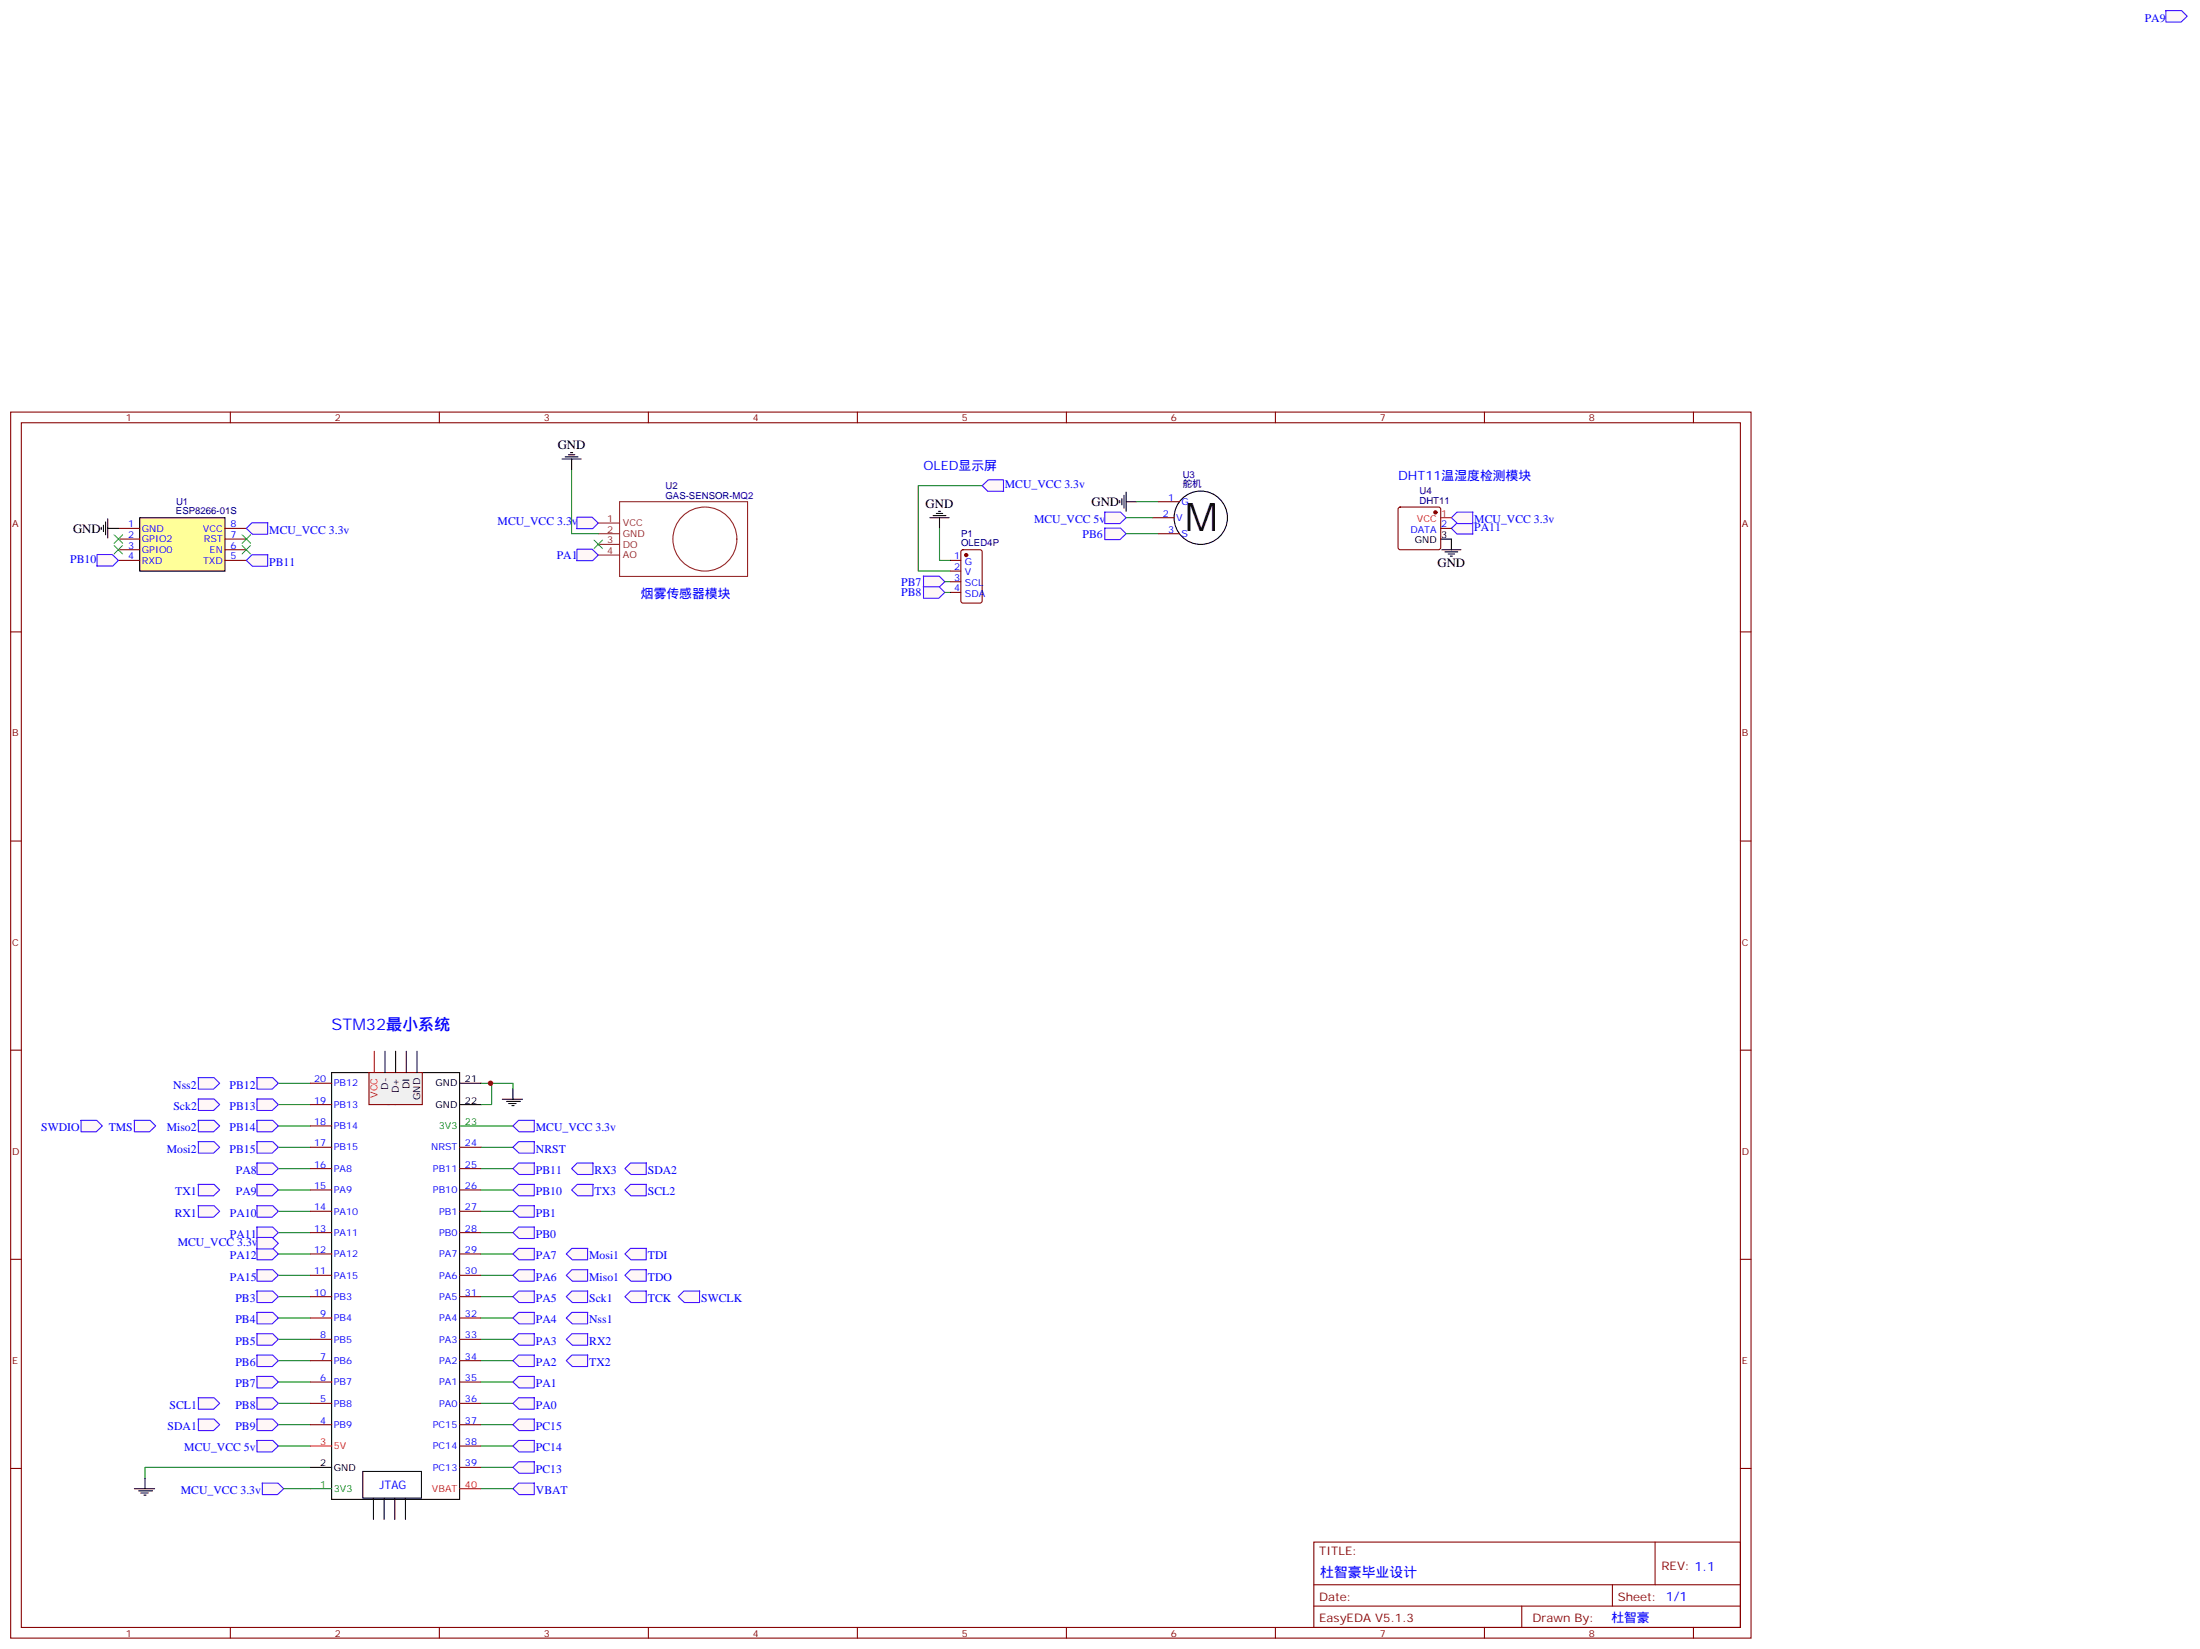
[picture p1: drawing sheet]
<svg xmlns="http://www.w3.org/2000/svg" width="728mm" height="545mm" viewBox="0 0 728 545" stroke-linecap="round" stroke-linejoin="round" font-family="sans-serif">
<path d="M92.1 478.1h10.6" fill="none" stroke="#008700" stroke-width=".35"/>
<path d="M84.9 476.2h5.3l1.9 1.9-2.1 1.9h-5z" fill="#fff7f7" stroke="#420aff" stroke-width=".35"/>
<path d="M123.5 495.3v7.1M127.1 495.3v7.1M130.6 495.3v7.1M134.1 495.3v7.1" fill="none" stroke="#000" stroke-width=".35"/>
<g fill="#fff7f7" stroke="#420aff" stroke-width=".35">
<path d="M224.4 428.7l1.8-1.9h5.3l-.1 3.8h-5z"/>
<path d="M26.7 370.4h5.3l1.9 1.9-2.1 1.9h-5z"/>
</g>
<path d="M120 486.5h19.4v8.8h-19.4z" fill="none" stroke="#000" stroke-width=".35"/>
<g fill="#fff7f7" stroke="#420aff" stroke-width=".35">
<path d="M44.4 370.4h5.3l1.8 1.9-2 1.9h-5.1z"/>
<path d="M206.7 414.6l1.9-1.9h5.3l-.1 3.8h-5z"/>
<path d="M206.7 421.6l1.9-1.8h5.3l-.1 3.8h-5z"/>
<path d="M206.7 428.7l1.9-1.9h5.3l-.1 3.8h-5z"/>
<path d="M169.7 492.2l1.8-1.9h5.3l-.1 3.8h-5z"/>
</g>
<g fill="none" stroke="#008700" stroke-width=".35">
<path d="M92.1 358.1h10.6M92.1 379.3h10.6M92.1 372.3h10.6M92.1 365.2h10.6M92.1 393.4h10.6M159.1 393.4h10.6M159.1 386.4h10.6M92.1 400.5h10.6M159.1 414.6h10.6M159.1 435.8h10.6M159.1 428.7h10.6M159.1 421.6h10.6"/>
<path d="M159.1 449.9h10.6M159.1 442.8h10.6M92.1 471h10.6M92.1 464h10.6"/>
</g>
<path d="M86.7 490.3h5.3l1.8 1.9-2 1.9h-5z" fill="#fff7f7" stroke="#420aff" stroke-width=".35"/>
<path d="M159.1 379.3h10.6" fill="none" stroke="#008700" stroke-width=".35"/>
<g fill="#fff7f7" stroke="#420aff" stroke-width=".35">
<path d="M169.7 379.3l1.8-1.8h5.3l-.1 3.7h-5z"/>
<path d="M206.7 393.4l1.9-1.8h5.3l-.1 3.8h-5z"/>
<path d="M208.6 384.5h5.3l-.1 3.8h-5l-2.1-1.9z"/>
<path d="M65.5 469.2h5.3l1.9 1.8-2.1 2h-5z"/>
<path d="M65.5 462.1h5.3l1.9 1.9-2.1 1.9h-5z"/>
</g>
<path d="M159.1 372.3h10.6" fill="none" stroke="#008700" stroke-width=".35"/>
<path d="M169.7 372.3l1.8-1.9h5.3l-.1 3.8h-5z" fill="#fff7f7" stroke="#420aff" stroke-width=".35"/>
<path d="M159.1 407.5h10.6M159.1 400.5h10.6" fill="none" stroke="#008700" stroke-width=".35"/>
<g fill="#fff7f7" stroke="#420aff" stroke-width=".35">
<path d="M169.7 407.5l1.8-1.8h5.3l-.1 3.8h-5z"/>
<path d="M171.5 398.6h5.3l-.1 3.8h-5l-2-1.9z"/>
<path d="M169.7 386.4l1.8-1.9h5.3l-.1 3.8h-5z"/>
<path d="M169.7 393.4l1.8-1.8h5.3l-.1 3.8h-5z"/>
</g>
<path d="M159.1 478.1h10.6M159.1 471h10.6M159.1 485.1h10.6" fill="none" stroke="#008700" stroke-width=".35"/>
<g fill="#fff7f7" stroke="#420aff" stroke-width=".35">
<path d="M171.5 483.3h5.3l-.1 3.8h-5l-2-2z"/>
<path d="M169.7 478.1l1.8-1.9h5.3l-.1 3.8h-5z"/>
<path d="M169.7 471l1.8-1.8h5.3l-.1 3.8h-5z"/>
</g>
<path d="M92.1 435.8h10.6M92.1 428.7h10.6M92.1 456.9h10.6M92.1 449.9h10.6M92.1 442.8h10.6" fill="none" stroke="#008700" stroke-width=".35"/>
<g fill="#fff7f7" stroke="#420aff" stroke-width=".35">
<path d="M84.9 469.2h5.3l1.9 1.8-2.1 2h-5z"/>
<path d="M84.9 462.1h5.3l1.9 1.9-2.1 1.9h-5z"/>
<path d="M84.9 455.1h5.3l1.9 1.8-2.1 2h-5z"/>
<path d="M84.9 448h5.3l1.9 1.9-2.1 1.9h-5z"/>
<path d="M84.9 441h5.3l1.9 1.8-2.1 1.9h-5z"/>
<path d="M84.9 433.9h5.3l1.9 1.9-2.1 1.9h-5z"/>
<path d="M84.9 426.8h5.3l1.9 1.9-2.1 1.9h-5z"/>
<path d="M84.9 356.3h5.3l1.9 1.8-2.1 2h-5z"/>
<path d="M84.9 363.3h5.3l1.9 1.9-2.1 1.9h-5z"/>
<path d="M84.9 370.4h5.3l1.9 1.9-2.1 1.9h-5z"/>
<path d="M84.9 377.5h5.3l1.9 1.8-2.1 1.9h-5z"/>
</g>
<path d="M159.1 492.2h10.6" fill="none" stroke="#008700" stroke-width=".35"/>
<path d="M169.7 414.6l1.8-1.9h5.3l-.1 3.8h-5z" fill="#fff7f7" stroke="#420aff" stroke-width=".35"/>
<path d="M159.1 456.9h10.6M159.1 464h10.6" fill="none" stroke="#008700" stroke-width=".35"/>
<g fill="#fff7f7" stroke="#420aff" stroke-width=".35">
<path d="M169.7 421.6l1.8-1.8h5.3l-.1 3.8h-5z"/>
<path d="M169.7 428.7l1.8-1.9h5.3l-.1 3.8h-5z"/>
<path d="M169.7 435.8l1.8-1.9h5.3l-.1 3.8h-5z"/>
<path d="M169.7 442.8l1.8-1.8h5.3l-.1 3.7h-5z"/>
<path d="M169.7 449.9l1.8-1.9h5.3l-.1 3.8h-5z"/>
<path d="M169.7 456.9l1.8-1.8h5.3l-.1 3.8h-5z"/>
<path d="M169.7 464l1.8-1.9h5.3l-.1 3.8h-5z"/>
</g>
<path d="M92.1 414.6h10.6M92.1 407.5h10.6M92.1 421.6h10.6" fill="none" stroke="#008700" stroke-width=".35"/>
<g fill="#fff7f7" stroke="#420aff" stroke-width=".35">
<path d="M84.9 419.8h5.3l1.9 1.8-2.1 2h-5z"/>
<path d="M84.9 412.7h5.3l1.9 1.9-2.1 1.9h-5z"/>
<path d="M84.9 405.7h5.3l1.9 1.8-2.1 2h-5z"/>
<path d="M84.9 398.6h5.3l1.9 1.9-2.1 1.9h-5z"/>
<path d="M84.9 391.6h5.3l1.9 1.8-2.1 2h-5z"/>
</g>
<path d="M92.1 386.4h10.6" fill="none" stroke="#008700" stroke-width=".35"/>
<g fill="#fff7f7" stroke="#420aff" stroke-width=".35">
<path d="M84.9 384.5h5.3l1.9 1.9-2.1 1.9h-5z"/>
<path d="M65.5 377.5h5.3l1.9 1.8-2.1 1.9h-5z"/>
<path d="M65.5 370.4h5.3l1.9 1.9-2.1 1.9h-5z"/>
<path d="M65.5 363.3h5.3l1.9 1.9-2.1 1.9h-5z"/>
<path d="M65.5 356.3h5.3l1.9 1.8-2.1 2h-5z"/>
<path d="M187.3 414.6l1.9-1.9h5.3l-.1 3.8h-5z"/>
<path d="M187.3 421.6l1.9-1.8h5.3l-.1 3.8h-5z"/>
<path d="M187.3 428.7l1.9-1.9h5.3l-.1 3.8h-5z"/>
<path d="M187.3 435.8l1.9-1.9h5.3l-.1 3.8h-5z"/>
<path d="M65.5 398.6h5.3l1.9 1.9-2.1 1.9h-5z"/>
<path d="M65.5 391.6h5.3l1.9 1.8-2.1 2h-5z"/>
<path d="M189.1 393.4l1.8-1.8h5.3l-.1 3.8h-5z"/>
<path d="M190.9 384.5h5.3l-.1 3.8h-5l-2-1.9z"/>
<path d="M187.3 442.8l1.9-1.8h5.3l-.1 3.7h-5z"/>
<path d="M187.3 449.9l1.9-1.9h5.3l-.1 3.8h-5z"/>
</g>
<path d="M159.1 358.1h3.5v7.1h-3.5M162.3 358.1h7.4v1.8M93.8 492.2h8.9M102.7 485.1h-54.7v3.6" fill="none" stroke="#008700" stroke-width=".35"/>
<g fill="none" stroke="#000" stroke-width=".35">
<path d="M109.7 354.6h42.3v141.1h-42.3zM152 358.1h7.1M169.7 359.9v3.5M152 365.2h7.1M166.2 363.4h6.7M167.6 364.1h4.6M168.3 364.8h2.4M169.3 365.5h.7M44.4 492.2h6.8M45.9 492.9h4.5M46.6 493.6h2.4M47.6 494.3h.7"/>
<path d="M48 488.7v3.5M102.7 485.1h7"/>
</g>
<path d="M152 372.3h7.1M102.7 492.2h7" fill="none" stroke="#090" stroke-width=".35"/>
<path d="M102.7 478.1h7M152 492.2h7.1" fill="none" stroke="#f00" stroke-width=".35"/>
<g fill="none" stroke="#870000" stroke-width=".35">
<path d="M102.7 358.1h7M102.7 379.3h7M102.7 372.3h7M102.7 365.2h7M152 379.3h7.1M102.7 393.4h7M102.7 386.4h7M152 393.4h7.1M152 386.4h7.1M102.7 414.6h7M102.7 407.5h7M102.7 400.5h7"/>
<path d="M152 414.6h7.1M152 407.5h7.1M152 400.5h7.1M102.7 435.8h7M102.7 428.7h7M102.7 421.6h7M152 435.8h7.1M152 428.7h7.1M152 421.6h7.1M102.7 456.9h7M102.7 449.9h7M102.7 442.8h7"/>
<path d="M152 456.9h7.1M152 449.9h7.1M152 442.8h7.1M102.7 471h7M102.7 464h7M152 471h7.1M152 464h7.1M152 478.1h7.1M152 485.1h7.1"/>
</g>
<path d="M122.1 354.6h17.6v10.6h-17.6z" fill="#f0f0f0" stroke="#870000" stroke-width=".35"/>
<path d="M123.8 347.6v7" fill="none" stroke="#f00" stroke-width=".35"/>
<path d="M127.4 347.6v7M130.9 347.6v7M134.4 347.6v7M137.9 347.6v7" fill="none" stroke="#000" stroke-width=".35"/>
<g fill="none" stroke="#870000" stroke-width=".35">
<path d="M3.5 136.2h575.8v405.4h-575.8zM7.1 139.8h568.6v398.3h-568.6zM76.2 136.2v3.6M145.3 136.2v3.6M214.5 136.2v3.6M283.6 136.2v3.6M352.8 136.2v3.6M421.9 136.2v3.6M491.1 136.2v3.6M560.2 136.2v3.6M3.5 208.9h3.6M575.7 208.9h3.6"/>
<path d="M3.5 278.1h3.6M575.7 278.1h3.6M3.5 347.2h3.6M575.7 347.2h3.6M3.5 416.3h3.6M575.7 416.3h3.6M3.5 485.5h3.6M575.7 485.5h3.6M434.6 509.8h141.1v28.3h-141.1zM547.5 509.8v14.1M76.2 538.1v3.5M145.3 538.1v3.5"/>
<path d="M214.5 538.1v3.5M283.6 538.1v3.5M352.8 538.1v3.5M421.9 538.1v3.5M434.6 523.9h141.1M434.6 531h141.1M491.1 538.1v3.5M503.4 531v7.1M533.4 523.9v7.1M560.2 538.1v3.5"/>
</g>
<g fill="#fff7f7" stroke="#420aff" stroke-width=".35">
<path d="M716.4 3.5h5.3l1.8 1.9-2 1.9h-5z"/>
<path d="M85 409.1h5l2.1 2-1.9 1.8h-5.3z"/>
</g>
<path d="M314.3 185.3h3.6M314.3 188.8h3.6M314.3 192.3h3.6M314.3 195.9h3.6M318.1 182l.5-.2h5.6l.7 .4v16.5l-.5 .6-5.8 .1-.7-.5v-16.4z" fill="none" stroke="#870000" stroke-width=".35"/>
<circle cx="319.6" cy="183.5" r=".53" fill="#870000" stroke="#870000" stroke-width=".35"/>
<path d="M307.6 171.2h6.4M308.7 170.5h4.2M309.7 169.8h2.2M310.4 169.1h.7M310.8 171.2v3.5" fill="none" stroke="#000" stroke-width=".35"/>
<path d="M310.8 174.7v10.6h3.5M324.9 160.6h-21.2v28.2h10.6" fill="none" stroke="#008700" stroke-width=".35"/>
<path d="M324.9 160.6l2-2h5.1l.1 3.8h-5.3z" fill="#fff7f7" stroke="#420aff" stroke-width=".35"/>
<path d="M46.2 171.2h28.2v17.6h-28.2z" fill="#ff9" stroke="#000" stroke-width=".35"/>
<path d="M39.2 174.7h7M39.2 178.2h7M74.4 174.7h7.1M74.4 178.2h7.1M39.2 181.8h7M39.2 185.3h7M74.4 181.8h7.1M74.4 185.3h7.1" fill="none" stroke="#870000" stroke-width=".35"/>
<path d="M33.5 174.3v.7M34.2 173.6v2.2M34.9 172.6v4.2M35.6 174.7h3.6M35.6 171.5v6.4" fill="none" stroke="#000" stroke-width=".35"/>
<g fill="#fff7f7" stroke="#420aff" stroke-width=".35">
<path d="M81.5 174.7l1.8-1.9h5.3l-.1 3.8h-5z"/>
<path d="M81.5 185.3l1.8-1.9h5.3l-.1 3.8h-5z"/>
<path d="M32.1 183.3h5l2.1 2-1.9 1.8h-5.3z"/>
</g>
<path d="M37.7 176.8l2.9 2.8M40.6 176.8l-2.9 2.8M80.1 176.8l2.8 2.8M82.9 176.8l-2.8 2.8M37.7 180.3l2.9 2.9M40.6 180.3l-2.9 2.9M80.1 180.3l2.8 2.9M82.9 180.3l-2.8 2.9" fill="none" stroke="#3c3" stroke-width=".35"/>
<g fill="#fff7f7" stroke="#420aff" stroke-width=".35">
<path d="M305.4 190.5h5.3l1.9 1.8-2.1 2h-5z"/>
<path d="M305.4 194h5.3l1.9 1.9-2.1 1.9h-5z"/>
</g>
<g fill="none" stroke="#8c2424" stroke-width=".35">
<path d="M197.9 172.9h7.1M197.9 176.5h7.1M197.9 180h7.1M205 165.9h42.3v24.7h-42.3zM197.9 183.5h7.1"/>
<circle cx="233.2" cy="178.2" r="10.6"/>
</g>
<path d="M189.1 155.3v21.2h8.8M312.6 192.3h1.7M312.6 195.9h1.7" fill="none" stroke="#008700" stroke-width=".35"/>
<path d="M185.9 151.8h6.4M187 151.1h4.2M188 150.4h2.1M188.7 149.6h.7M189.1 151.8v3.5" fill="none" stroke="#000" stroke-width=".35"/>
<path d="M196.5 178.6l2.8 2.8M199.3 178.6l-2.8 2.8" fill="none" stroke="#3c3" stroke-width=".35"/>
<g fill="#fff7f7" stroke="#420aff" stroke-width=".35">
<path d="M190.9 171h5l2 1.9-1.8 1.9h-5.3z"/>
<path d="M190.9 181.6h5l2 1.9-1.8 1.9h-5.3z"/>
</g>
<g fill="none" stroke="#000" stroke-width=".35">
<path d="M370.4 165.5v.7M371.1 164.8v2.1M371.8 163.8v4.2M372.5 165.9h3.6M372.5 162.7v6.4"/>
<circle cx="397.2" cy="171.2" r="8.8"/>
</g>
<path d="M381.4 171.2h7M383.1 165.9h7.1M383.1 176.5h7.1" fill="none" stroke="#870000" stroke-width=".35"/>
<path d="M376.1 165.9h7" fill="none" stroke="#008700" stroke-width=".35"/>
<path d="M365.4 169.3h5.3l1.8 1.9-2 1.9h-5z" fill="#fff7f7" stroke="#420aff" stroke-width=".35"/>
<path d="M372.5 171.2h8.9" fill="none" stroke="#008700" stroke-width=".35"/>
<path d="M365.4 174.6h5.3l1.8 1.9-2 1.9h-5z" fill="#fff7f7" stroke="#420aff" stroke-width=".35"/>
<path d="M372.5 176.5h10.6" fill="none" stroke="#008700" stroke-width=".35"/>
<path d="M480.1 178.2v3.6M477 181.8h6.3M478 182.5h4.2M479.1 183.2h2.1M479.8 183.9h.7" fill="none" stroke="#000" stroke-width=".35"/>
<g fill="#fff7f7" stroke="#420aff" stroke-width=".35">
<path d="M480.1 174.7l2.1-1.9h5l.1 3.7h-5.3z"/>
<path d="M480.1 171.2l1.9-1.9h5.3l-.1 3.8h-5z"/>
</g>
<path d="M462.7 167.8l.5-.2h12.7l.5 .2 .2 .5v12.7l-.2 .5-.5 .3h-12.7l-.5-.3-.2-.5v-12.7zM476.6 174.7h3.5" fill="none" stroke="#870000" stroke-width=".35"/>
<circle cx="474.8" cy="169.4" r=".53" fill="#870000" stroke="#870000" stroke-width=".35"/>
<path d="M476.6 171.2h3.5" fill="none" stroke="#f00" stroke-width=".35"/>
<path d="M476.6 178.2h3.5" fill="none" stroke="#000" stroke-width=".35"/>
<circle cx="162.3" cy="358.1" r=".88" fill="#c00"/>
<text font-size="13.1" x="391.9" y="175.6">M</text>
<text font-size="5.3" fill="#00f" x="109.7" y="340.5">STM32最小系统</text>
<text font-size="4.6" fill="#00f" x="436.7" y="521.5">杜智豪毕业设计</text>
<g font-size="4.2">
<text x="184.5" y="148.5">GND</text>
<text x="306.2" y="168">GND</text>
<text x="361.1" y="167.3">GND</text>
<text x="24.2" y="176.1">GND</text>
<text x="475.5" y="187.4">GND</text>
</g>
<g font-size="4.2" fill="#00f">
<text x="305.5" y="155.3">OLED显示屏</text>
<text x="462.5" y="158.8">DHT11温湿度检测模块</text>
<text x="212" y="197.6">烟雾传感器模块</text>
<text x="533" y="536.3">杜智豪</text>
</g>
<g font-size="3.9" fill="#00f">
<text x="709.5" y="7.1">PA9</text>
<text x="332.4" y="161.4">MCU_VCC 3.3v</text>
<text x="164.6" y="173.7">MCU_VCC 3.3v</text>
<text x="342.1" y="172.9">MCU_VCC 5v</text>
<text x="487.7" y="172.9">MCU_VCC 3.3v</text>
<text x="89.1" y="176.5">MCU_VCC 3.3v</text>
<text x="358.1" y="177.7">PB6</text>
<text x="487.7" y="175.5">PA11</text>
<text x="184.2" y="184.8">PA1</text>
<text x="23.2" y="186">PB10</text>
<text x="89.1" y="187">PB11</text>
<text x="298.2" y="193.6">PB7</text>
<text x="298.2" y="197.1">PB8</text>
<text x="57.3" y="359.9">Nss2</text>
<text x="75.9" y="359.9">PB12</text>
<text x="127.4" y="365.2">USB</text>
<text x="57.4" y="367">Sck2</text>
<text x="75.9" y="367">PB13</text>
<text x="13.6" y="374">SWDIO</text>
<text x="36" y="374">TMS</text>
<text x="55.2" y="374">Miso2</text>
<text x="75.9" y="374">PB14</text>
<text x="177.3" y="374">MCU_VCC 3.3v</text>
<text x="55.2" y="381.1">Mosi2</text>
<text x="75.9" y="381.1">PB15</text>
<text x="177.3" y="381.1">NRST</text>
<text x="78" y="388.1">PA8</text>
<text x="177.3" y="388.1">PB11</text>
<text x="196.7" y="388.1">RX3</text>
<text x="214.3" y="388.1">SDA2</text>
<text x="58" y="395.2">TX1</text>
<text x="78" y="395.2">PA9</text>
<text x="177.3" y="395.2">PB10</text>
<text x="196.7" y="395.2">TX3</text>
<text x="214.3" y="395.2">SCL2</text>
<text x="57.8" y="402.2">RX1</text>
<text x="76.1" y="402.2">PA10</text>
<text x="177.3" y="402.2">PB1</text>
<text x="58.8" y="411.8">MCU_VCC 3.3v</text>
<text x="76.1" y="409.3">PA11</text>
<text x="177.3" y="409.3">PB0</text>
<text x="76.1" y="416.3">PA12</text>
<text x="177.3" y="416.3">PA7</text>
<text x="194.9" y="416.3">Mosi1</text>
<text x="214.3" y="416.3">TDI</text>
<text x="76.1" y="423.4">PA15</text>
<text x="177.3" y="423.4">PA6</text>
<text x="194.9" y="423.4">Miso1</text>
<text x="214.3" y="423.4">TDO</text>
<text x="77.9" y="430.5">PB3</text>
<text x="177.3" y="430.5">PA5</text>
<text x="194.9" y="430.5">Sck1</text>
<text x="214.3" y="430.5">TCK</text>
<text x="232" y="430.5">SWCLK</text>
<text x="77.9" y="437.5">PB4</text>
<text x="177.3" y="437.5">PA4</text>
<text x="194.9" y="437.5">Nss1</text>
<text x="77.9" y="444.6">PB5</text>
<text x="177.3" y="444.6">PA3</text>
<text x="194.9" y="444.6">RX2</text>
<text x="77.9" y="451.6">PB6</text>
<text x="177.3" y="451.6">PA2</text>
<text x="194.9" y="451.6">TX2</text>
<text x="77.9" y="458.7">PB7</text>
<text x="177.3" y="458.7">PA1</text>
<text x="56.1" y="465.7">SCL1</text>
<text x="77.9" y="465.7">PB8</text>
<text x="177.3" y="465.7">PA0</text>
<text x="55.4" y="472.8">SDA1</text>
<text x="77.9" y="472.8">PB9</text>
<text x="177.3" y="472.8">PC15</text>
<text x="61" y="479.8">MCU_VCC 5v</text>
<text x="177.3" y="479.8">PC14</text>
<text x="177.3" y="486.9">PC13</text>
<text x="59.8" y="494">MCU_VCC 3.3v</text>
<text x="125.6" y="492.2">JTAG</text>
<text x="177.3" y="494">VBAT</text>
</g>
<g font-size="3.9" fill="#800">
<text x="436.4" y="514.1">TITLE:</text>
<text x="549.6" y="519">REV: 1.1</text>
<text x="436.4" y="529.2">Date:</text>
<text x="535.2" y="529.2">Sheet: 1/1</text>
<text x="436.4" y="536.3">EasyEDA V5.1.3</text>
<text x="506.9" y="536.3">Drawn By:</text>
</g>
<g font-size="3.2" fill="#800">
<text x="41.6" y="139.2">1</text>
<text x="110.8" y="139.2">2</text>
<text x="179.9" y="139.2">3</text>
<text x="249.1" y="139.2">4</text>
<text x="318.2" y="139.2">5</text>
<text x="387.3" y="139.2">6</text>
<text x="456.5" y="139.2">7</text>
<text x="525.6" y="139.2">8</text>
<text x="4.1" y="174.3">A</text>
<text x="576.3" y="174.3">A</text>
<text x="4.1" y="243.5">B</text>
<text x="576.3" y="243.5">B</text>
<text x="4.1" y="312.6">C</text>
<text x="576.3" y="312.6">C</text>
<text x="4.1" y="381.8">D</text>
<text x="576.3" y="381.8">D</text>
<text x="4.1" y="450.9">E</text>
<text x="576.3" y="450.9">E</text>
<text x="41.6" y="541.1">1</text>
<text x="110.8" y="541.1">2</text>
<text x="179.9" y="541.1">3</text>
<text x="249.1" y="541.1">4</text>
<text x="318.2" y="541.1">5</text>
<text x="387.3" y="541.1">6</text>
<text x="456.5" y="541.1">7</text>
<text x="525.6" y="541.1">8</text>
</g>
<g font-size="3.2" fill="#000080">
<text x="220.1" y="161.6">U2</text>
<text x="391.2" y="161.1">舵机</text>
<text x="391.2" y="158">U3</text>
<text x="58.2" y="166.9">U1</text>
<text x="220.1" y="164.8">GAS-SENSOR-MQ2</text>
<text x="469.6" y="166.5">DHT11</text>
<text x="469.6" y="163.3">U4</text>
<text x="58.2" y="170">ESP8266-01S</text>
<text x="318" y="177.6">P1</text>
<text x="318" y="180.6">OLED4P</text>
</g>
<g font-size="3.2" fill="#00f">
<text x="386.4" y="165.5">1</text>
<text x="390.9" y="166.9">G</text>
<text x="384.6" y="170.8">2</text>
<text x="389.1" y="172.2">V</text>
<text x="42.4" y="174.3">1</text>
<text x="42.4" y="177.9">2</text>
<text x="46.9" y="175.8">GND</text>
<text x="46.9" y="179.3">GPIO2</text>
<text x="67.1" y="175.8">VCC</text>
<text x="67.4" y="179.3">RST</text>
<text x="76.2" y="177.9">7</text>
<text x="76.2" y="174.3">8</text>
<text x="386.4" y="176.1">3</text>
<text x="390.9" y="177.5">S</text>
<text x="466.6" y="176.1">DATA</text>
<text x="476.8" y="174.3">2</text>
<text x="42.4" y="181.4">3</text>
<text x="42.4" y="184.9">4</text>
<text x="46.9" y="182.8">GPIO0</text>
<text x="69.3" y="182.8">EN</text>
<text x="76.2" y="184.9">5</text>
<text x="76.2" y="181.4">6</text>
<text x="315.7" y="184.9">1</text>
<text x="46.9" y="186.3">RXD</text>
<text x="67.2" y="186.3">TXD</text>
<text x="315.7" y="188.5">2</text>
<text x="315.7" y="192">3</text>
<text x="319.2" y="186.7">G</text>
<text x="319.2" y="190.2">V</text>
<text x="315.7" y="195.5">4</text>
<text x="319.2" y="193.7">SCL</text>
<text x="319.2" y="197.3">SDA</text>
<text x="103.9" y="357.8">20</text>
<text x="110.4" y="359.2">PB12</text>
<text x="103.9" y="364.8">19</text>
<text x="103.9" y="371.9">18</text>
<text x="110.4" y="366.3">PB13</text>
<text x="110.4" y="373.3">PB14</text>
<text x="103.9" y="379">17</text>
<text x="110.4" y="380.4">PB15</text>
<text x="142.6" y="380.4">NRST</text>
<text x="153.8" y="379">24</text>
<text x="103.9" y="386">16</text>
<text x="110.4" y="387.4">PA8</text>
<text x="143.2" y="387.4">PB11</text>
<text x="153.8" y="386">25</text>
<text x="103.9" y="393.1">15</text>
<text x="110.4" y="394.5">PA9</text>
<text x="143.2" y="394.5">PB10</text>
<text x="153.8" y="393.1">26</text>
<text x="103.9" y="400.1">14</text>
<text x="110.4" y="401.5">PA10</text>
<text x="145.2" y="401.5">PB1</text>
<text x="153.8" y="400.1">27</text>
<text x="103.9" y="407.2">13</text>
<text x="153.8" y="407.2">28</text>
<text x="110.4" y="408.6">PA11</text>
<text x="145.2" y="408.6">PB0</text>
<text x="103.9" y="414.2">12</text>
<text x="110.4" y="415.6">PA12</text>
<text x="145.2" y="415.6">PA7</text>
<text x="153.8" y="414.2">29</text>
<text x="103.9" y="421.3">11</text>
<text x="110.4" y="422.7">PA15</text>
<text x="145.2" y="422.7">PA6</text>
<text x="153.8" y="421.3">30</text>
<text x="103.9" y="428.3">10</text>
<text x="110.4" y="429.8">PB3</text>
<text x="145.2" y="429.8">PA5</text>
<text x="153.8" y="428.3">31</text>
<text x="105.9" y="435.4">9</text>
<text x="110.4" y="436.8">PB4</text>
<text x="145.2" y="436.8">PA4</text>
<text x="153.8" y="435.4">32</text>
<text x="105.9" y="442.5">8</text>
<text x="110.4" y="443.9">PB5</text>
<text x="145.2" y="443.9">PA3</text>
<text x="153.8" y="442.5">33</text>
<text x="105.9" y="449.5">7</text>
<text x="153.8" y="449.5">34</text>
<text x="110.4" y="450.9">PB6</text>
<text x="145.2" y="450.9">PA2</text>
<text x="105.9" y="456.6">6</text>
<text x="110.4" y="458">PB7</text>
<text x="145.2" y="458">PA1</text>
<text x="153.8" y="456.6">35</text>
<text x="105.9" y="463.6">5</text>
<text x="110.4" y="465">PB8</text>
<text x="145.2" y="465">PA0</text>
<text x="153.8" y="463.6">36</text>
<text x="105.9" y="470.7">4</text>
<text x="110.4" y="472.1">PB9</text>
<text x="143.2" y="472.1">PC15</text>
<text x="153.8" y="470.7">37</text>
<text x="143.2" y="479.1">PC14</text>
<text x="153.8" y="477.7">38</text>
<text x="153.8" y="484.8">39</text>
<text x="143.2" y="486.2">PC13</text>
</g>
<g font-size="3.2" fill="#8d2323">
<text x="200.8" y="172.6">1</text>
<text x="206" y="174">VCC</text>
<text x="200.8" y="176.1">2</text>
<text x="200.8" y="179.6">3</text>
<text x="206" y="177.5">GND</text>
<text x="200.8" y="183.2">4</text>
<text x="206" y="181">DO</text>
<text x="206" y="184.6">AO</text>
</g>
<g font-size="3.2" fill="#f00">
<text x="468.7" y="172.6">VCC</text>
<text x="476.8" y="170.8">1</text>
<text x="124.9" y="363" transform="rotate(-90 124.9 363)">VCC</text>
<text x="105.9" y="477.7">3</text>
<text x="110.4" y="479.1">5V</text>
<text x="153.8" y="491.8">40</text>
<text x="142.9" y="493.3">VBAT</text>
</g>
<g font-size="3.2">
<text x="468" y="179.6">GND</text>
<text x="476.8" y="177.9">3</text>
<text x="144.1" y="359.2">GND</text>
<text x="153.8" y="357.8">21</text>
<text x="128.4" y="360.3" transform="rotate(-90 128.4 360.3)">D-</text>
<text x="131.9" y="361.4" transform="rotate(-90 131.9 361.4)">D+</text>
<text x="135.5" y="360.2" transform="rotate(-90 135.5 360.2)">DI</text>
<text x="139" y="363.7" transform="rotate(-90 139 363.7)">GND</text>
<text x="153.8" y="364.8">22</text>
<text x="144.1" y="366.3">GND</text>
<text x="105.9" y="484.8">2</text>
<text x="110.4" y="486.2">GND</text>
</g>
<g font-size="3.2" fill="#090">
<text x="153.8" y="371.9">23</text>
<text x="145.1" y="373.3">3V3</text>
<text x="105.9" y="491.8">1</text>
<text x="110.4" y="493.3">3V3</text>
</g>
</svg>
